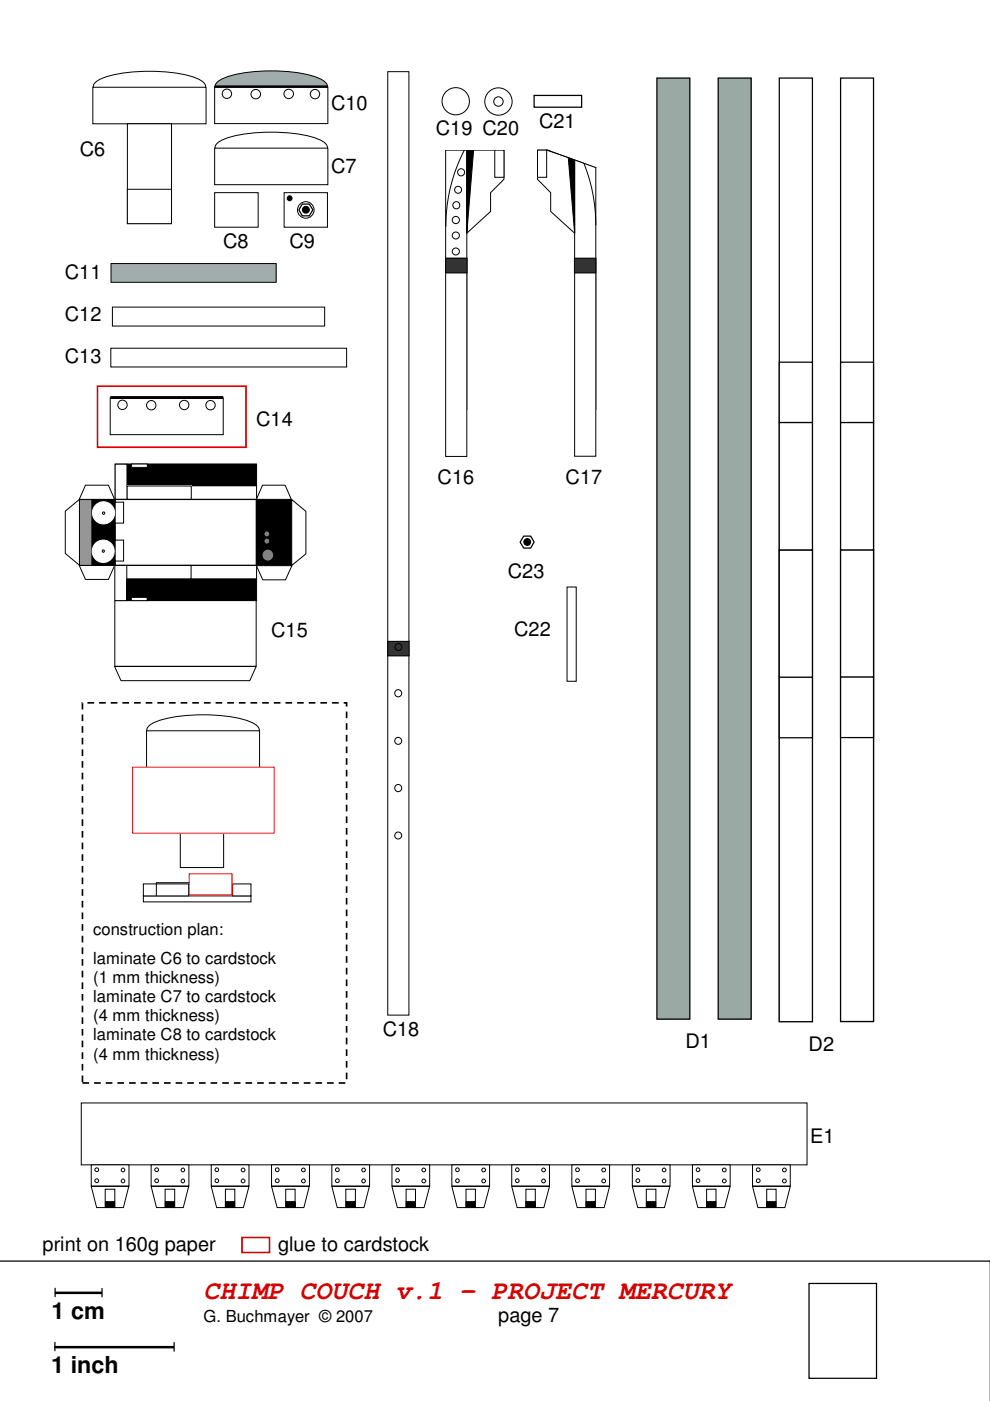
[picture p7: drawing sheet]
<svg xmlns="http://www.w3.org/2000/svg" width="210mm" height="297mm" viewBox="0 0 210 297" stroke-linecap="round" stroke-linejoin="round" font-family="sans-serif">
<path d="M-.1 267.4h210M11.7 273.1v1.8M21.6 273.2v1.8M171.5 272.1h14.3v20.1h-14.3zM11.6 284.6v1.8M36.9 284.6v1.9" fill="none" stroke="#000" stroke-width=".26"/>
<path d="M11.6 274.1h10M11.5 285.6h25.4" fill="none" stroke="#000" stroke-width=".53"/>
<path d="M51.3 262.4h5.8v3.2h-5.8z" fill-rule="evenodd" fill="#fff"/>
<path d="M51.3 262.4h5.8v3.2h-5.8z" fill="none" stroke="#f00" stroke-width=".35"/>
<path d="M94.4 31.8h4.6v55h-4.6z" fill-rule="evenodd" fill="#fff"/>
<path d="M94.5 31.8h4.5v55h-4.5z" fill="none" stroke="#000" stroke-width=".21"/>
<path d="M94.4 54.8h4.6v42h-4.6z" fill-rule="evenodd" fill="#fff"/>
<path d="M94.5 54.8h4.5v42h-4.5z" fill="none" stroke="#000" stroke-width=".21"/>
<path d="M94.5 54.7h4.5v3.2h-4.5z" fill-rule="evenodd" fill="#333"/>
<path d="M94.5 54.7h4.5v3.2h-4.5z" fill="none" stroke="#000" stroke-width=".21"/>
<path d="M99 31.8h7.9v17.6h-7.9z" fill-rule="evenodd" fill="#fff"/>
<path d="M99 31.8h1.4l-1.4 17.6zM99.1 31.8h7.7v6.2l-2.8 2.9v3.9l-5 4.6z" fill="none" stroke="#000" stroke-width=".21"/>
<path d="M99 31.8h1.4l-1.4 17.6z" fill="#000"/>
<path d="M104.9 31.8h1.9v5.8h-1.9z" fill-rule="evenodd" fill="#fff"/>
<path d="M129.5 13a35 35 0 0 0-35 35M104.9 31.8h1.9v5.8h-1.9z" fill="none" stroke="#000" stroke-width=".21"/>
<g fill="#fff">
<path d="M91.6 7.7h40.4v24h-40.4z" fill-rule="evenodd"/>
<path d="M121.8 31.8h4.5v55h-4.5z" fill-rule="evenodd"/>
</g>
<path d="M121.8 31.8h4.5v55h-4.5z" fill="none" stroke="#000" stroke-width=".21"/>
<path d="M121.8 54.8h4.5v41.9h-4.5z" fill-rule="evenodd" fill="#fff"/>
<path d="M121.8 54.8h4.5v41.9h-4.5z" fill="none" stroke="#000" stroke-width=".21"/>
<path d="M121.8 54.7h4.5v3.2h-4.5z" fill-rule="evenodd" fill="#333"/>
<path d="M121.8 54.7h4.5v3.2h-4.5z" fill="none" stroke="#000" stroke-width=".21"/>
<path d="M113.9 31.8h7.9v17.6h-7.9z" fill-rule="evenodd" fill="#fff"/>
<path d="M114 31.8h7.8v17.6l-5-4.6v-3.9l-2.8-2.9zM120.4 31.8h1.4v17.6z" fill="none" stroke="#000" stroke-width=".21"/>
<path d="M120.4 31.8h1.4v17.6z" fill="#000"/>
<path d="M114 31.8h1.9v5.8h-1.9z" fill-rule="evenodd" fill="#fff"/>
<path d="M91.3 12.7a35 35 0 0 1 35 35M114 31.8h1.9v5.8h-1.9z" fill="none" stroke="#000" stroke-width=".21"/>
<path d="M88.9 7.4h40.3v24.1h-40.3z" fill-rule="evenodd" fill="#fff"/>
<g fill="none" stroke="#000" stroke-width=".21">
<path d="M116 31.8l10.3 3.5"/>
<circle cx="96.6" cy="53.3" r=".75"/>
</g>
<g fill="#fff">
<path d="M118.1 24.8l14 5.1-2.4 6.8-14-5.2z"/>
<path d="M120.2 124.5h2v20h-2z" fill-rule="evenodd"/>
</g>
<path d="M120.2 124.5h2v19.9h-2z" fill="none" stroke="#000" stroke-width=".21"/>
<path d="M93.7 18.6h5.9v5.8h-5.9z" fill-rule="evenodd" fill="#fff"/>
<circle cx="96.6" cy="21.5" r="2.89" fill="none" stroke="#000" stroke-width=".21"/>
<path d="M102.7 18.6h5.9v5.8h-5.9z" fill-rule="evenodd" fill="#fff"/>
<circle cx="105.7" cy="21.5" r="2.9" fill="none" stroke="#000" stroke-width=".21"/>
<circle cx="105.7" cy="21.5" r="1" fill="#fff"/>
<g fill="none" stroke="#000" stroke-width=".21">
<circle cx="97.8" cy="36.5" r=".75"/>
<circle cx="105.7" cy="21.5" r="1"/>
<circle cx="96.6" cy="49.9" r=".75"/>
<circle cx="96.6" cy="46.7" r=".76"/>
<circle cx="96.8" cy="43.5" r=".75"/>
<circle cx="97.1" cy="40.2" r=".74"/>
</g>
<path d="M82.2 15.2h4.5v200h-4.5z" fill-rule="evenodd" fill="#fff"/>
<path d="M82.2 15.2h4.5v200h-4.5z" fill="none" stroke="#000" stroke-width=".21"/>
<path d="M82.2 136h4.5v3.1h-4.5z" fill-rule="evenodd" fill="#333"/>
<g fill="none" stroke="#000" stroke-width=".21">
<path d="M115.9 31.7l10.5 3.9M82.2 136h4.5v3.1h-4.5z"/>
<circle cx="84.5" cy="137.2" r=".74"/>
<circle cx="84.4" cy="157.1" r=".74"/>
<circle cx="84.4" cy="147" r=".75"/>
<circle cx="84.4" cy="177.1" r=".74"/>
<circle cx="84.4" cy="167.1" r=".75"/>
</g>
<path d="M113.2 20.2h10.1v2.6h-10.1z" fill-rule="evenodd" fill="#fff"/>
<path d="M113.2 20.2h10.1v2.5h-10.1z" fill="none" stroke="#000" stroke-width=".26"/>
<path d="M20.2 17.5a15.5 15.5 0 0 1 8.3-2.3 31.4 31.4 0 0 1 13.5 1.5 1.88 1.88 0 0 1 1.5 2.1 6.9 6.9 0 0 1-4.5 2.2 36.2 36.2 0 0 1-16.7-.6 3.3 3.3 0 0 1-2.5-2z" fill-rule="evenodd" fill="#fff"/>
<path d="M20.2 17.5a15.5 15.5 0 0 1 8.3-2.3 31.4 31.4 0 0 1 13.5 1.5 1.88 1.88 0 0 1 1.5 2.1 6.9 6.9 0 0 1-4.5 2.2 36.2 36.2 0 0 1-16.7-.6 3.3 3.3 0 0 1-2.5-2z" fill="none" stroke="#000" stroke-width=".21"/>
<path d="M19.7 18.5h24v7.7h-24z" fill-rule="evenodd" fill="#fff"/>
<path d="M19.7 18.5h24v7.7h-24z" fill="none" stroke="#000" stroke-width=".21"/>
<path d="M27 26.2h9.4v21.2h-9.4z" fill-rule="evenodd" fill="#fff"/>
<path d="M27 26.2h9.4v21.2h-9.4z" fill="none" stroke="#000" stroke-width=".21"/>
<path d="M46 17.5a15.5 15.5 0 0 1 8.4-2.4 30.8 30.8 0 0 1 13.4 1.6 1.9 1.9 0 0 1 1.5 2.1 6.9 6.9 0 0 1-4.5 2.1 37 37 0 0 1-16.7-.6 3.3 3.3 0 0 1-2.5-2z" fill-rule="evenodd" fill="#a0adaa"/>
<path d="M46 17.5a15.5 15.5 0 0 1 8.4-2.4 30.8 30.8 0 0 1 13.4 1.6 1.9 1.9 0 0 1 1.5 2.1 6.9 6.9 0 0 1-4.5 2.1 37 37 0 0 1-16.7-.6 3.3 3.3 0 0 1-2.5-2z" fill="none" stroke="#000" stroke-width=".21"/>
<path d="M27 40.1h9.4v7.3h-9.4z" fill-rule="evenodd" fill="#fff"/>
<path d="M27 40.1h9.4v7.3h-9.4z" fill="none" stroke="#000" stroke-width=".21"/>
<path d="M45.5 40.9h9.2v7.3h-9.2z" fill-rule="evenodd" fill="#fff"/>
<path d="M45.5 40.9h9.2v7.3h-9.2z" fill="none" stroke="#000" stroke-width=".21"/>
<path d="M46 30.4a15.5 15.5 0 0 1 8.4-2.3 31.4 31.4 0 0 1 13.4 1.5 1.88 1.88 0 0 1 1.5 2.1 6.9 6.9 0 0 1-4.5 2.2 36.2 36.2 0 0 1-16.7-.6 3.3 3.3 0 0 1-2.5-2z" fill-rule="evenodd" fill="#fff"/>
<path d="M46 30.4a15.5 15.5 0 0 1 8.4-2.3 31.4 31.4 0 0 1 13.4 1.5 1.88 1.88 0 0 1 1.5 2.1 6.9 6.9 0 0 1-4.5 2.2 36.2 36.2 0 0 1-16.7-.6 3.3 3.3 0 0 1-2.5-2z" fill="none" stroke="#000" stroke-width=".21"/>
<path d="M45.5 31.4h24v7.8h-24z" fill-rule="evenodd" fill="#fff"/>
<path d="M45.5 31.4h24v7.8h-24z" fill="none" stroke="#000" stroke-width=".21"/>
<path d="M24.4 105.9h30v13.9h-30z" fill-rule="evenodd" fill="#fff"/>
<path d="M24.4 105.9h30v13.9h-30z" fill="none" stroke="#000" stroke-width=".21"/>
<path d="M24.4 119.9h30v7.5h-30z" fill-rule="evenodd" fill="#fff"/>
<path d="M24.4 119.9h30v7.4h-30z" fill="none" stroke="#000" stroke-width=".21"/>
<path d="M24.4 98.4h30v7.5h-30z" fill-rule="evenodd" fill="#fff"/>
<path d="M24.4 98.4h30v7.5h-30z" fill="none" stroke="#000" stroke-width=".21"/>
<path d="M24.3 127.3h30v14h-30z" fill-rule="evenodd" fill="#fff"/>
<path d="M24.3 127.3h30v14h-30z" fill="none" stroke="#000" stroke-width=".21"/>
<path d="M16.8 105.9h7.5v14h-7.5z" fill-rule="evenodd" fill="#969696"/>
<path d="M16.8 105.9h7.5v14h-7.5zM54.3 105.9h7.5v14h-7.5z" fill="none" stroke="#000" stroke-width=".21"/>
<path d="M54.3 105.9h7.5v14h-7.5z" fill-rule="evenodd" fill="#000"/>
<path d="M24.3 141.3h30l-1.3 3h-27.3z" fill="#fff"/>
<path d="M24.3 141.3h30l-1.3 3h-27.3z" fill="none" stroke="#000" stroke-width=".21"/>
<path d="M54.4 119.9h7.5l-1.4 3h-4.8z" fill="#fff"/>
<path d="M54.4 119.9h7.5l-1.4 3h-4.8z" fill="none" stroke="#000" stroke-width=".21"/>
<path d="M16.8 119.9h7.5l-1.3 3h-4.9z" fill="#fff"/>
<path d="M16.8 119.9h7.5l-1.3 3h-4.9z" fill="none" stroke="#000" stroke-width=".21"/>
<path d="M55.7 102.9h4.8l1.3 3h-7.4z" fill="#fff"/>
<path d="M55.7 102.9h4.8l1.3 3h-7.4z" fill="none" stroke="#000" stroke-width=".21"/>
<path d="M18.1 102.9h4.9l1.3 3h-7.5z" fill="#fff"/>
<path d="M18.1 102.9h4.9l1.3 3h-7.5z" fill="none" stroke="#000" stroke-width=".21"/>
<path d="M13.8 108.4l3-2.5v13.9l-3-2.5z" fill="#fff"/>
<path d="M13.8 108.4l3-2.5v13.9l-3-2.5z" fill="none" stroke="#000" stroke-width=".21"/>
<path d="M61.8 105.9l3.1 2.5v9l-3.1 2.5z" fill="#fff"/>
<path d="M61.8 105.9l3.1 2.5v9l-3.1 2.5z" fill="none" stroke="#000" stroke-width=".21"/>
<path d="M24.3 119.9h2.6v7.4h-2.6z" fill-rule="evenodd" fill="#fff"/>
<path d="M24.3 119.9h2.6v7.4h-2.6zM26.9 122.7h27.4v4.6h-27.4z" fill="none" stroke="#000" stroke-width=".21"/>
<path d="M26.9 122.7h27.4v4.6h-27.4z" fill-rule="evenodd" fill="#000"/>
<path d="M27.9 126.7h3.3v.6h-3.3z" fill-rule="evenodd" fill="#fff"/>
<path d="M27.9 126.7h3.3v.6h-3.3z" fill="none" stroke="#000" stroke-width=".21"/>
<path d="M26.9 119.8h13.6v2.9h-13.6z" fill-rule="evenodd" fill="#fff"/>
<path d="M19.5 105.9h4.8v14h-4.8zM24.4 119.9h30M26.9 119.9h13.6v2.8h-13.6z" fill="none" stroke="#000" stroke-width=".21"/>
<path d="M19.5 105.9h4.8v14h-4.8z" fill-rule="evenodd" fill="#000"/>
<circle cx="56.8" cy="117.7" r="1.26" fill="#808080"/>
<circle cx="56.8" cy="117.7" r="1.26" fill="none" stroke="#000" stroke-width=".21"/>
<circle cx="56.6" cy="114.7" r=".63" fill="#808080"/>
<circle cx="56.6" cy="114.7" r=".63" fill="none" stroke="#000" stroke-width=".21"/>
<circle cx="56.6" cy="113.2" r=".63" fill="#808080"/>
<circle cx="56.6" cy="113.2" r=".63" fill="none" stroke="#000" stroke-width=".21"/>
<path d="M24.4 114.5h1.8v4.5h-1.8z" fill-rule="evenodd" fill="#fff"/>
<path d="M24.4 114.5h1.8v4.5h-1.8z" fill="none" stroke="#000" stroke-width=".21"/>
<path d="M24.4 106.5h1.8v4.4h-1.8z" fill-rule="evenodd" fill="#fff"/>
<path d="M24.4 106.5h1.8v4.4h-1.8z" fill="none" stroke="#000" stroke-width=".21"/>
<path d="M19.6 106.4h4.7v4.7h-4.7z" fill-rule="evenodd" fill="#fff"/>
<circle cx="21.9" cy="108.7" r="2.35" fill="none" stroke="#fff" stroke-width=".21"/>
<path d="M19.6 114.5h4.7v4.8h-4.7z" fill-rule="evenodd" fill="#fff"/>
<circle cx="21.9" cy="116.9" r="2.36" fill="none" stroke="#fff" stroke-width=".21"/>
<path d="M24.4 98.4h2.6v7.5h-2.6z" fill-rule="evenodd" fill="#fff"/>
<path d="M24.4 98.4h2.6v7.5h-2.6zM27 98.5h27.3v4.5h-27.3z" fill="none" stroke="#000" stroke-width=".21"/>
<path d="M27 98.5h27.3v4.5h-27.3z" fill-rule="evenodd" fill="#000"/>
<path d="M27.9 98.4h3.3v.7h-3.3z" fill-rule="evenodd" fill="#fff"/>
<path d="M27.9 98.4h3.3v.7h-3.3z" fill="none" stroke="#000" stroke-width=".21"/>
<path d="M26.9 103h13.6v2.9h-13.6z" fill-rule="evenodd" fill="#fff"/>
<path d="M24.5 105.9h29.9M27 103h13.6v2.9h-13.6z" fill="none" stroke="#000" stroke-width=".21"/>
<circle cx="21.9" cy="116.8" r=".25" fill="#fff"/>
<circle cx="21.9" cy="116.8" r=".25" fill="none" stroke="#000" stroke-width=".21"/>
<circle cx="22" cy="108.8" r=".25" fill="#fff"/>
<circle cx="22" cy="108.8" r=".25" fill="none" stroke="#000" stroke-width=".21"/>
<path d="M45.5 18.4h24v7.8h-24z" fill-rule="evenodd" fill="#fff"/>
<g fill="none" stroke="#000" stroke-width=".21">
<path d="M45.5 18.4h24v7.8h-24z"/>
<circle cx="48.1" cy="19.9" r="1"/>
<circle cx="54.2" cy="20" r="1.01"/>
<circle cx="61.2" cy="19.9" r="1"/>
<circle cx="66.8" cy="20" r=".99"/>
</g>
<path d="M45.5 18.4h24" fill="none" stroke="#000" stroke-width=".53"/>
<path d="M23.8 65.1h45v4h-45z" fill-rule="evenodd" fill="#fff"/>
<path d="M23.8 65.1h45v4h-45z" fill="none" stroke="#000" stroke-width=".21"/>
<path d="M23.5 73.8h50v4h-50z" fill-rule="evenodd" fill="#fff"/>
<path d="M23.5 73.8h50v4h-50z" fill="none" stroke="#000" stroke-width=".21"/>
<path d="M23.4 84.4h24v7.8h-24z" fill-rule="evenodd" fill="#fff"/>
<g fill="none" stroke="#000" stroke-width=".21">
<path d="M23.4 84.4h23.9v7.8h-23.9z"/>
<circle cx="26" cy="85.8" r="1"/>
<circle cx="32.1" cy="85.9" r="1"/>
<circle cx="39.1" cy="85.9" r=".99"/>
<circle cx="44.6" cy="85.9" r=".99"/>
</g>
<path d="M23.4 84.3h23.9" fill="none" stroke="#000" stroke-width=".62" stroke-linecap="butt"/>
<path d="M23.5 55.9h35v4h-35z" fill-rule="evenodd" fill="#a0adaa"/>
<path d="M23.5 55.9h35v4h-35z" fill="none" stroke="#000" stroke-width=".21"/>
<path d="M31.5 153.9a15.6 15.6 0 0 1 8.4-2.2 31.5 31.5 0 0 1 13.5 1.5 1.88 1.88 0 0 1 1.5 2.1 6.9 6.9 0 0 1-4.5 2.1 36.3 36.3 0 0 1-16.8-.6 3.4 3.4 0 0 1-2.5-2z" fill-rule="evenodd" fill="#fff"/>
<path d="M31.5 153.9a15.6 15.6 0 0 1 8.4-2.2 31.5 31.5 0 0 1 13.5 1.5 1.88 1.88 0 0 1 1.5 2.1 6.9 6.9 0 0 1-4.5 2.1 36.3 36.3 0 0 1-16.8-.6 3.4 3.4 0 0 1-2.5-2z" fill="none" stroke="#000" stroke-width=".21"/>
<path d="M31.1 154.9h23.9v20.5h-23.9z" fill-rule="evenodd" fill="#fff"/>
<path d="M31.1 154.9h23.9v20.5h-23.9z" fill="none" stroke="#000" stroke-width=".21"/>
<path d="M38.2 176.6h9.2v7.3h-9.2z" fill-rule="evenodd" fill="#fff"/>
<path d="M38.2 176.6h9.2v7.3h-9.2z" fill="none" stroke="#000" stroke-width=".21"/>
<path d="M30.4 189.9h22.8v1.3h-22.8z" fill-rule="evenodd" fill="#fff"/>
<path d="M30.4 189.9h22.8v1.3h-22.8z" fill="none" stroke="#000" stroke-width=".21"/>
<path d="M49.3 187.4h3.9v2.5h-3.9z" fill-rule="evenodd" fill="#fff"/>
<path d="M49.3 187.4h3.9v2.5h-3.9z" fill="none" stroke="#000" stroke-width=".21"/>
<path d="M30.4 187.4h9.6v2.5h-9.6z" fill-rule="evenodd" fill="#fff"/>
<path d="M30.4 187.4h9.6v2.5h-9.6z" fill="none" stroke="#000" stroke-width=".21"/>
<path d="M40.1 185.3h9.1v4.4h-9.1z" fill-rule="evenodd" fill="#fff"/>
<path d="M40.1 185.3h9.1v4.4h-9.1z" fill="none" stroke="#f00" stroke-width=".21"/>
<path d="M40 187.2h-6.9v2.7" fill="none" stroke="#000" stroke-width=".21"/>
<path d="M28.1 162.6h30v14.1h-30z" fill-rule="evenodd" fill="#fff"/>
<path d="M28.1 162.6h30v14.1h-30z" fill="none" stroke="#f00" stroke-width=".21"/>
<path d="M17.5 149h56v80.6h-56z" fill="none" stroke="#000" stroke-width=".35" stroke-dasharray="1.4 1.1" stroke-linecap="butt"/>
<path d="M20.7 81.9h31.5v12.9h-31.5z" fill="none" stroke="#f00" stroke-width=".35"/>
<path d="M60.2 40.9h9.3v7.3h-9.3z" fill-rule="evenodd" fill="#fff"/>
<path d="M60.2 40.9h9.2v7.3h-9.2z" fill="none" stroke="#000" stroke-width=".21"/>
<path d="M63.1 42.8h3.5v3.5h-3.5z" fill-rule="evenodd" fill="#fff"/>
<circle cx="64.8" cy="44.5" r="1.75" fill="none" stroke="#000" stroke-width=".21"/>
<path d="M63.4 43.2h2.9v2.6h-2.9z" fill-rule="evenodd" fill="#fff"/>
<g fill="none" stroke="#000" stroke-width=".26">
<path d="M64.1 43.3h1.5l.7 1.2-.7 1.3h-1.5l-.7-1.3z"/>
<circle cx="61.4" cy="42" r=".49"/>
<circle cx="64.8" cy="44.5" r=".71"/>
</g>
<g fill="#000">
<circle cx="61.4" cy="42" r=".49"/>
<circle cx="64.8" cy="44.5" r=".71"/>
</g>
<path d="M152.3 16.6h7v199.5h-7z" fill-rule="evenodd" fill="#9ba9a5"/>
<path d="M152.3 16.6h7v199.5h-7z" fill="none" stroke="#000" stroke-width=".26"/>
<path d="M165.2 16.6h7.1v200h-7.1z" fill-rule="evenodd" fill="#fff"/>
<path d="M165.2 16.6h7.1v200h-7.1z" fill="none" stroke="#000" stroke-width=".26"/>
<path d="M178.2 16.6h7v200h-7z" fill-rule="evenodd" fill="#fff"/>
<path d="M178.2 16.6h7v200h-7z" fill="none" stroke="#000" stroke-width=".26"/>
<path d="M139.3 16.6h7v199.5h-7z" fill-rule="evenodd" fill="#9ba9a5"/>
<path d="M139.3 16.6h7v199.5h-7z" fill="none" stroke="#000" stroke-width=".26"/>
<path d="M178.2 116.6h7v100h-7z" fill-rule="evenodd" fill="#fff"/>
<path d="M178.2 116.6h7v100h-7z" fill="none" stroke="#000" stroke-width=".26"/>
<path d="M165.2 116.6h7.1v100h-7.1z" fill-rule="evenodd" fill="#fff"/>
<path d="M165.2 116.6h7.1v100h-7.1z" fill="none" stroke="#000" stroke-width=".26"/>
<path d="M178.2 116.6h7v27h-7z" fill-rule="evenodd" fill="#fff"/>
<path d="M178.2 116.6h7v27h-7z" fill="none" stroke="#000" stroke-width=".26"/>
<path d="M165.2 116.6h7.1v27h-7.1z" fill-rule="evenodd" fill="#fff"/>
<path d="M165.2 116.6h7.1v27h-7.1z" fill="none" stroke="#000" stroke-width=".26"/>
<path d="M178.2 89.6h7v27h-7z" fill-rule="evenodd" fill="#fff"/>
<path d="M178.2 89.6h7v27h-7z" fill="none" stroke="#000" stroke-width=".26"/>
<path d="M165.2 89.6h7.1v27h-7.1z" fill-rule="evenodd" fill="#fff"/>
<path d="M165.2 89.6h7.1v27h-7.1z" fill="none" stroke="#000" stroke-width=".26"/>
<path d="M165.2 76.8h7.1v12.8h-7.1z" fill-rule="evenodd" fill="#fff"/>
<path d="M165.2 76.8h7.1v12.8h-7.1z" fill="none" stroke="#000" stroke-width=".26"/>
<path d="M178.2 76.8h7v12.8h-7z" fill-rule="evenodd" fill="#fff"/>
<path d="M178.2 76.8h7v12.8h-7z" fill="none" stroke="#000" stroke-width=".26"/>
<path d="M178.2 143.6h7v12.8h-7z" fill-rule="evenodd" fill="#fff"/>
<path d="M178.2 143.6h7v12.8h-7z" fill="none" stroke="#000" stroke-width=".26"/>
<path d="M165.2 143.6h7.1v12.8h-7.1z" fill-rule="evenodd" fill="#fff"/>
<path d="M165.2 143.6h7.1v12.8h-7.1z" fill="none" stroke="#000" stroke-width=".26"/>
<path d="M17.2 233.8h153.9v13.2h-153.9z" fill-rule="evenodd" fill="#fff"/>
<path d="M17.2 233.8h153.9v13.2h-153.9z" fill="none" stroke="#000" stroke-width=".21"/>
<path d="M19.3 247h8v4.5h-8z" fill-rule="evenodd" fill="#fff"/>
<g fill="none" stroke="#000" stroke-width=".21">
<path d="M19.3 247h8v4.5h-8z"/>
<circle cx="20.5" cy="250.3" r=".4"/>
<circle cx="20.5" cy="248" r=".4"/>
<circle cx="26.1" cy="248" r=".4"/>
<circle cx="26.1" cy="250.4" r=".4"/>
</g>
<path d="M19.3 251.5h8v4.5h-8z" fill-rule="evenodd" fill="#fff"/>
<path d="M19.3 251.5h8l-1.1 4.5h-5.7z" fill="none" stroke="#000" stroke-width=".21"/>
<path d="M22.4 252.1h1.9v3.9h-1.9z" fill-rule="evenodd" fill="#fff"/>
<path d="M22.3 252.1h2v3.9h-2z" fill="none" stroke="#000" stroke-width=".21"/>
<path d="M22.4 255.4h1.8v1.4h-1.8z" fill-rule="evenodd" fill="#fff"/>
<path d="M22.4 254.8h1.9v1.2h-1.9z" fill-rule="evenodd" fill="#000"/>
<path d="M22.4 254.8h1.9v1.2h-1.9z" fill="none" stroke="#000" stroke-width=".21"/>
<path d="M32 247h8v4.5h-8z" fill-rule="evenodd" fill="#fff"/>
<g fill="none" stroke="#000" stroke-width=".21">
<path d="M32 247h8v4.5h-8z"/>
<circle cx="33.2" cy="248" r=".4"/>
<circle cx="33.2" cy="250.3" r=".4"/>
<circle cx="38.8" cy="250.4" r=".4"/>
<circle cx="38.8" cy="248" r=".4"/>
</g>
<path d="M32 251.5h8v4.5h-8z" fill-rule="evenodd" fill="#fff"/>
<path d="M32 251.5h8l-1.1 4.5h-5.7z" fill="none" stroke="#000" stroke-width=".21"/>
<path d="M35.1 252.1h1.9v3.9h-1.9z" fill-rule="evenodd" fill="#fff"/>
<path d="M35 252.1h2v3.9h-2z" fill="none" stroke="#000" stroke-width=".21"/>
<path d="M35.1 255.4h1.8v1.4h-1.8z" fill-rule="evenodd" fill="#fff"/>
<path d="M35.1 254.8h1.9v1.2h-1.9z" fill-rule="evenodd" fill="#000"/>
<path d="M35.1 254.8h1.9v1.2h-1.9z" fill="none" stroke="#000" stroke-width=".21"/>
<path d="M44.8 247h8v4.5h-8z" fill-rule="evenodd" fill="#fff"/>
<g fill="none" stroke="#000" stroke-width=".21">
<path d="M44.8 247h8v4.5h-8z"/>
<circle cx="46" cy="250.3" r=".4"/>
<circle cx="46" cy="248" r=".4"/>
<circle cx="51.5" cy="248.1" r=".4"/>
<circle cx="51.5" cy="250.4" r=".4"/>
</g>
<path d="M44.8 251.5h8v4.5h-8z" fill-rule="evenodd" fill="#fff"/>
<path d="M44.8 251.5h8l-1.2 4.5h-5.7z" fill="none" stroke="#000" stroke-width=".21"/>
<path d="M47.8 252.1h2v3.9h-2z" fill-rule="evenodd" fill="#fff"/>
<path d="M47.8 252.1h2v3.9h-2z" fill="none" stroke="#000" stroke-width=".21"/>
<path d="M47.9 255.4h1.8v1.4h-1.8z" fill-rule="evenodd" fill="#fff"/>
<path d="M47.8 254.8h1.9v1.2h-1.9z" fill-rule="evenodd" fill="#000"/>
<path d="M47.8 254.8h1.9v1.2h-1.9z" fill="none" stroke="#000" stroke-width=".21"/>
<path d="M57.6 247h8v4.5h-8z" fill-rule="evenodd" fill="#fff"/>
<g fill="none" stroke="#000" stroke-width=".21">
<path d="M57.6 247h8v4.5h-8z"/>
<circle cx="58.8" cy="250.3" r=".41"/>
<circle cx="58.8" cy="248" r=".41"/>
<circle cx="64.3" cy="250.4" r=".4"/>
<circle cx="64.3" cy="248.1" r=".4"/>
</g>
<path d="M57.6 251.5h8v4.5h-8z" fill-rule="evenodd" fill="#fff"/>
<path d="M57.6 251.5h8l-1.2 4.5h-5.6z" fill="none" stroke="#000" stroke-width=".21"/>
<path d="M60.6 252.1h2v3.9h-2z" fill-rule="evenodd" fill="#fff"/>
<path d="M60.6 252.1h2v3.9h-2z" fill="none" stroke="#000" stroke-width=".21"/>
<path d="M60.7 255.4h1.7v1.4h-1.7z" fill-rule="evenodd" fill="#fff"/>
<path d="M60.6 254.8h2v1.2h-2z" fill-rule="evenodd" fill="#000"/>
<path d="M60.6 254.8h1.9v1.2h-1.9z" fill="none" stroke="#000" stroke-width=".21"/>
<path d="M70.3 247h8.1v4.5h-8.1z" fill-rule="evenodd" fill="#fff"/>
<g fill="none" stroke="#000" stroke-width=".21">
<path d="M70.4 247h8v4.5h-8z"/>
<circle cx="71.5" cy="248" r=".4"/>
<circle cx="71.5" cy="250.3" r=".4"/>
<circle cx="77.1" cy="248" r=".4"/>
<circle cx="77.1" cy="250.4" r=".4"/>
</g>
<path d="M70.4 251.5h8v4.5h-8z" fill-rule="evenodd" fill="#fff"/>
<path d="M70.4 251.5h7.9l-1.1 4.5h-5.7z" fill="none" stroke="#000" stroke-width=".21"/>
<path d="M73.4 252.1h2v3.9h-2z" fill-rule="evenodd" fill="#fff"/>
<path d="M73.3 252.1h2.1v3.9h-2.1z" fill="none" stroke="#000" stroke-width=".21"/>
<path d="M73.4 255.4h1.8v1.4h-1.8z" fill-rule="evenodd" fill="#fff"/>
<path d="M73.4 254.8h1.9v1.2h-1.9z" fill-rule="evenodd" fill="#000"/>
<path d="M73.4 254.8h1.9v1.2h-1.9z" fill="none" stroke="#000" stroke-width=".21"/>
<path d="M83.1 247h8v4.5h-8z" fill-rule="evenodd" fill="#fff"/>
<g fill="none" stroke="#000" stroke-width=".21">
<path d="M83.1 247h8v4.5h-8z"/>
<circle cx="84.3" cy="250.3" r=".4"/>
<circle cx="84.3" cy="248" r=".4"/>
<circle cx="89.8" cy="248.1" r=".4"/>
<circle cx="89.8" cy="250.4" r=".4"/>
</g>
<path d="M83.1 251.5h8v4.5h-8z" fill-rule="evenodd" fill="#fff"/>
<path d="M83.1 251.5h8l-1.2 4.5h-5.7z" fill="none" stroke="#000" stroke-width=".21"/>
<path d="M86.1 252.1h2v3.9h-2z" fill-rule="evenodd" fill="#fff"/>
<path d="M86.1 252.1h2v3.9h-2z" fill="none" stroke="#000" stroke-width=".21"/>
<path d="M86.2 255.4h1.8v1.4h-1.8z" fill-rule="evenodd" fill="#fff"/>
<path d="M86.1 254.8h2v1.2h-2z" fill-rule="evenodd" fill="#000"/>
<path d="M86.1 254.8h2v1.2h-2z" fill="none" stroke="#000" stroke-width=".21"/>
<path d="M95.8 247h8v4.5h-8z" fill-rule="evenodd" fill="#fff"/>
<g fill="none" stroke="#000" stroke-width=".21">
<path d="M95.8 247h8v4.5h-8z"/>
<circle cx="97" cy="250.3" r=".4"/>
<circle cx="97" cy="248" r=".4"/>
<circle cx="102.5" cy="250.4" r=".4"/>
<circle cx="102.5" cy="248.1" r=".4"/>
</g>
<path d="M95.8 251.5h8v4.5h-8z" fill-rule="evenodd" fill="#fff"/>
<path d="M95.8 251.5h8l-1.2 4.5h-5.7z" fill="none" stroke="#000" stroke-width=".21"/>
<path d="M98.8 252.1h2v3.9h-2z" fill-rule="evenodd" fill="#fff"/>
<path d="M98.8 252.1h2v3.9h-2z" fill="none" stroke="#000" stroke-width=".21"/>
<path d="M98.9 255.4h1.8v1.4h-1.8z" fill-rule="evenodd" fill="#fff"/>
<path d="M98.8 254.8h2v1.2h-2z" fill-rule="evenodd" fill="#000"/>
<path d="M98.8 254.8h2v1.2h-2z" fill="none" stroke="#000" stroke-width=".21"/>
<path d="M108.5 247h8v4.5h-8z" fill-rule="evenodd" fill="#fff"/>
<g fill="none" stroke="#000" stroke-width=".21">
<path d="M108.5 247h8v4.5h-8z"/>
<circle cx="109.7" cy="248" r=".4"/>
<circle cx="109.7" cy="250.3" r=".4"/>
<circle cx="115.2" cy="248.1" r=".4"/>
<circle cx="115.2" cy="250.4" r=".4"/>
</g>
<path d="M108.5 251.5h8v4.5h-8z" fill-rule="evenodd" fill="#fff"/>
<path d="M108.5 251.5h8l-1.2 4.5h-5.7z" fill="none" stroke="#000" stroke-width=".21"/>
<path d="M111.5 252.1h2v3.9h-2z" fill-rule="evenodd" fill="#fff"/>
<path d="M111.5 252.1h2v3.9h-2z" fill="none" stroke="#000" stroke-width=".21"/>
<path d="M111.6 255.4h1.8v1.4h-1.8z" fill-rule="evenodd" fill="#fff"/>
<path d="M111.5 254.8h2v1.2h-2z" fill-rule="evenodd" fill="#000"/>
<path d="M111.5 254.8h2v1.2h-2z" fill="none" stroke="#000" stroke-width=".21"/>
<path d="M121.2 247h8.1v4.5h-8.1z" fill-rule="evenodd" fill="#fff"/>
<g fill="none" stroke="#000" stroke-width=".21">
<path d="M121.2 247h8v4.5h-8z"/>
<circle cx="122.4" cy="250.3" r=".4"/>
<circle cx="122.4" cy="248" r=".4"/>
<circle cx="128" cy="250.4" r=".41"/>
<circle cx="128" cy="248.1" r=".41"/>
</g>
<path d="M121.2 251.5h8v4.5h-8z" fill-rule="evenodd" fill="#fff"/>
<path d="M121.2 251.5h8l-1.1 4.5h-5.7z" fill="none" stroke="#000" stroke-width=".21"/>
<path d="M124.2 252.1h2v3.9h-2z" fill-rule="evenodd" fill="#fff"/>
<path d="M124.2 252.1h2v3.9h-2z" fill="none" stroke="#000" stroke-width=".21"/>
<path d="M124.4 255.4h1.7v1.4h-1.7z" fill-rule="evenodd" fill="#fff"/>
<path d="M124.2 254.8h2v1.2h-2z" fill-rule="evenodd" fill="#000"/>
<path d="M124.2 254.8h2v1.2h-2z" fill="none" stroke="#000" stroke-width=".21"/>
<path d="M134 247h8.1v4.5h-8.1z" fill-rule="evenodd" fill="#fff"/>
<g fill="none" stroke="#000" stroke-width=".21">
<path d="M134.1 247h8v4.5h-8z"/>
<circle cx="135.2" cy="248" r=".4"/>
<circle cx="135.2" cy="250.3" r=".4"/>
<circle cx="140.8" cy="250.4" r=".4"/>
<circle cx="140.8" cy="248" r=".4"/>
</g>
<path d="M134.1 251.5h8v4.5h-8z" fill-rule="evenodd" fill="#fff"/>
<path d="M134.1 251.5h7.9l-1.1 4.5h-5.7z" fill="none" stroke="#000" stroke-width=".21"/>
<path d="M137.1 252.1h2v3.9h-2z" fill-rule="evenodd" fill="#fff"/>
<path d="M137 252.1h2.1v3.9h-2.1z" fill="none" stroke="#000" stroke-width=".21"/>
<path d="M137.2 255.4h1.7v1.4h-1.7z" fill-rule="evenodd" fill="#fff"/>
<path d="M137.1 254.8h1.9v1.2h-1.9z" fill-rule="evenodd" fill="#000"/>
<path d="M137.1 254.8h1.9v1.2h-1.9z" fill="none" stroke="#000" stroke-width=".21"/>
<path d="M146.8 247h8.1v4.5h-8.1z" fill-rule="evenodd" fill="#fff"/>
<g fill="none" stroke="#000" stroke-width=".21">
<path d="M146.8 247h8v4.5h-8z"/>
<circle cx="148" cy="250.3" r=".4"/>
<circle cx="148" cy="248" r=".4"/>
<circle cx="153.6" cy="250.4" r=".4"/>
<circle cx="153.6" cy="248.1" r=".4"/>
</g>
<path d="M146.8 251.5h8v4.5h-8z" fill-rule="evenodd" fill="#fff"/>
<path d="M146.8 251.5h8l-1.2 4.5h-5.6z" fill="none" stroke="#000" stroke-width=".21"/>
<path d="M149.8 252.1h2v3.9h-2z" fill-rule="evenodd" fill="#fff"/>
<path d="M149.8 252.1h2v3.9h-2z" fill="none" stroke="#000" stroke-width=".21"/>
<path d="M149.9 255.4h1.8v1.4h-1.8z" fill-rule="evenodd" fill="#fff"/>
<path d="M149.8 254.8h2v1.2h-2z" fill-rule="evenodd" fill="#000"/>
<path d="M149.8 254.8h2v1.2h-2z" fill="none" stroke="#000" stroke-width=".21"/>
<path d="M159.6 247h8v4.5h-8z" fill-rule="evenodd" fill="#fff"/>
<g fill="none" stroke="#000" stroke-width=".21">
<path d="M159.6 247h8v4.5h-8z"/>
<circle cx="160.8" cy="250.3" r=".4"/>
<circle cx="160.8" cy="248" r=".4"/>
<circle cx="166.3" cy="248.1" r=".41"/>
<circle cx="166.3" cy="250.4" r=".41"/>
</g>
<path d="M159.6 251.5h8v4.5h-8z" fill-rule="evenodd" fill="#fff"/>
<path d="M159.6 251.5h8l-1.2 4.5h-5.7z" fill="none" stroke="#000" stroke-width=".21"/>
<path d="M162.6 252.1h1.9v3.9h-1.9z" fill-rule="evenodd" fill="#fff"/>
<path d="M162.6 252.1h1.9v3.9h-1.9z" fill="none" stroke="#000" stroke-width=".21"/>
<path d="M162.7 255.4h1.7v1.4h-1.7z" fill-rule="evenodd" fill="#fff"/>
<path d="M162.6 254.8h1.9v1.2h-1.9z" fill-rule="evenodd" fill="#000"/>
<path d="M162.6 254.8h1.9v1.2h-1.9z" fill="none" stroke="#000" stroke-width=".21"/>
<path d="M110.3 113.7h2.9v2.5h-2.9z" fill-rule="evenodd" fill="#fff"/>
<g fill="none" stroke="#000" stroke-width=".26">
<path d="M111 113.7h1.5l.7 1.2-.7 1.3h-1.5l-.7-1.3z"/>
<circle cx="111.8" cy="114.9" r=".7"/>
</g>
<circle cx="111.8" cy="114.9" r=".7" fill="#000"/>
<text font-size="5.6" fill="#c00" x="43.2" y="275.4">CHIMP COUCH v.1 – PROJECT MERCURY</text>
<g font-size="5">
<text x="10.9" y="279.7">1 cm</text>
<text x="10.8" y="291.1">1 inch</text>
</g>
<g font-size="4.2">
<text x="70.2" y="23.2">C10</text>
<text x="92.4" y="28.5">C19 C20</text>
<text x="114.3" y="27.1">C21</text>
<text x="16.9" y="33.1">C6</text>
<text x="70.2" y="36.7">C7</text>
<text x="47.3" y="52.5">C8</text>
<text x="61.4" y="52.5">C9</text>
<text x="13.8" y="59.2">C11</text>
<text x="13.8" y="68">C12</text>
<text x="13.8" y="76.9">C13</text>
<text x="54.3" y="90.3">C14</text>
<text x="92.8" y="102.6">C16</text>
<text x="119.9" y="102.6">C17</text>
<text x="107.7" y="122.6">C23</text>
<text x="57.5" y="135.1">C15</text>
<text x="109" y="134.8">C22</text>
<text x="81.2" y="219.8">C18</text>
<text x="145.3" y="222.2">D1</text>
<text x="171.4" y="222.9">D2</text>
<text x="171.8" y="242.3">E1</text>
<text x="9" y="265.1">print on 160g paper</text>
<text x="59" y="265.1">glue to cardstock</text>
<text x="105.6" y="280.4">page 7</text>
</g>
<g font-size="3.5">
<text x="19.8" y="198.3">construction plan:</text>
<text x="19.8" y="204.4">laminate C6 to cardstock</text>
<text x="19.8" y="208.4">(1 mm thickness)</text>
<text x="19.8" y="212.5">laminate C7 to cardstock</text>
<text x="19.8" y="216.5">(4 mm thickness)</text>
<text x="19.8" y="220.6">laminate C8 to cardstock</text>
<text x="19.8" y="224.7">(4 mm thickness)</text>
<text x="43.2" y="280.4">G. Buchmayer © 2007</text>
</g>
</svg>
